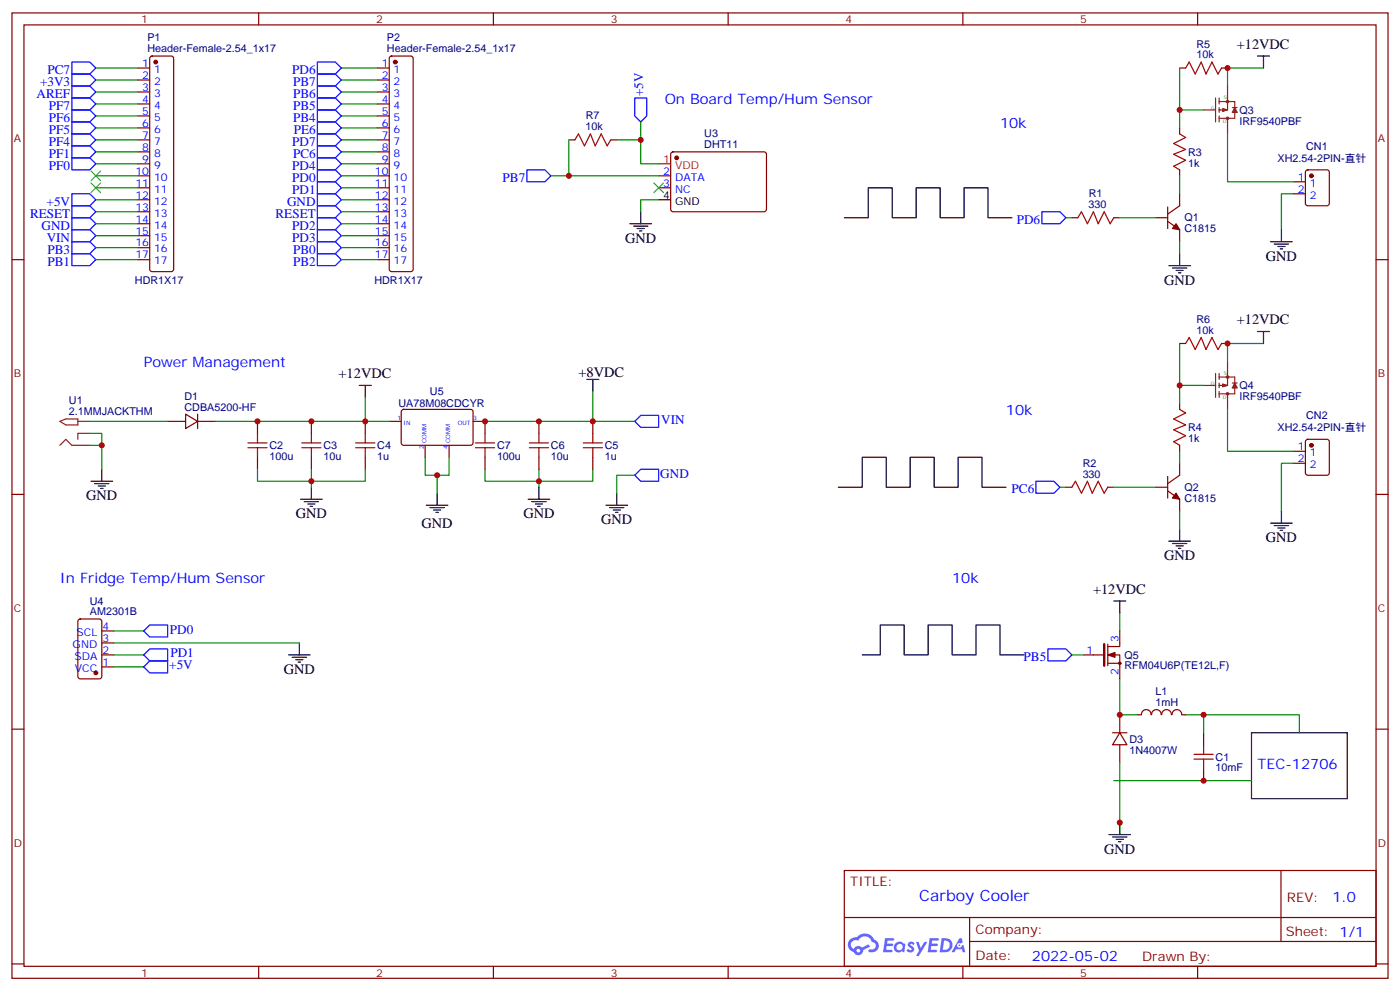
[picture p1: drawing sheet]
<svg xmlns="http://www.w3.org/2000/svg" width="412mm" height="292mm" viewBox="0 0 412 292" stroke-linecap="round" stroke-linejoin="round" font-family="sans-serif">
<g fill="none" stroke="#870000" stroke-width=".35">
<path d="M3.5 3.8h405.4v284.3h-405.4zM7.1 7.3h398.2v277.3h-398.2zM76.2 3.8v3.5M145.3 3.8v3.5M214.5 3.8v3.5M283.6 3.8v3.5M352.8 3.8v3.5M3.5 76.5h3.6M405.3 76.5h3.6M3.5 145.6h3.6M405.3 145.6h3.6M3.5 214.8h3.6"/>
<path d="M405.3 214.8h3.6M248.7 256.4h156.6v28.2h-156.6zM377.3 256.4v20.9M248.7 270.2h156.5M285.6 277.3h119.6M285.6 270.2v14.2M3.5 283.9h3.6M76.2 284.6v3.5M145.3 284.6v3.5M214.5 284.6v3.5M283.6 284.6v3.5M352.8 284.6v3.5"/>
<path d="M405.3 283.9h3.6"/>
</g>
<g fill="#5487ff">
<path d="M267.7 277.6a1.22 1.22 0 0 1 1.7 .2l-.4 .6a.47 .47 0 0 0-.3-.4 .47 .47 0 0 0-.5 .2l.1 .2a1.14 1.14 0 0 1 .8 1.8 1.14 1.14 0 0 1-1.9 0l-.2-.2 .5-.6 .7 .5a.29 .29 0 0 0 .3-.3 .29 .29 0 0 0-.2-.3 1.04 1.04 0 0 1-.6-1.7z"/>
<path d="M260.7 276.3h2.4l.3 .2-.2 .5-1.8 .1-.1 .8h1.5l.3 .4-.3 .4h-1.6l-.2 1.1h1.7l.2 .3-.2 .3-2.6 .1z"/>
<path d="M273.8 276.3h2.4l.3 .2-.1 .5-1.8 .1-.2 .8h1.6l.3 .4-.4 .4h-1.6l-.1 1.1h1.7l.2 .3-.2 .3-2.6 .1z"/>
<path d="M282.6 276.3h.7l.3 1.3-.6 .3a.69 .69 0 0 0-1 .3 .69 .69 0 0 0 .4 .9 .69 .69 0 0 0 .9-.6l.5-.2 .6 2.2h-.8l-.2-.9h-1.8l-.5 .9h-.8z"/>
<path d="M269.8 277.4h.8l.6 1.8 1.1-1.8h.9l-2.6 4.2h-.8l.9-1.5z"/>
<path d="M277.4 276.3l-.6 4.2h1.3a2.11 2.11 0 0 0 2.5-2.1 2.11 2.11 0 0 0-2.5-2.1zM278.1 277.1a1.39 1.39 0 0 1 1.7 1.4 1.39 1.39 0 0 1-1.8 1.3h-.3z"/>
<path d="M263.7 277.9a1.54 1.54 0 0 0-.1 2.2 1.54 1.54 0 0 0 2.2 .1l.6 .3 .3-2.3-.2-.3h-.4a1.49 1.49 0 0 0-2.4 0zM264 278.9a.94 .94 0 0 1 1.8 0 .94 .94 0 0 1-1.8 0z"/>
<path d="M250.4 276.7a2.18 2.18 0 0 0 1.1 3.7 1.44 1.44 0 0 0 1.6 .9 1.44 1.44 0 0 0 1.2-1.4l2-1.1-.5-.7-1.9 1a1.47 1.47 0 0 0-2.4 .4 1.39 1.39 0 0 1-.7-1.9 1.39 1.39 0 0 1 2-.5 2.12 2.12 0 0 1 2.2-1.3 2.12 2.12 0 0 1 1.9 1.7 1.14 1.14 0 0 1 1.1 1.4 1.14 1.14 0 0 1-1.7 .7 .43 .43 0 0 0-.5 .4 .43 .43 0 0 0 .4 .5 1.98 1.98 0 0 0 2.5-1.2 1.98 1.98 0 0 0-1.2-2.6 3.1 3.1 0 0 0-5.3-.6l-.9 .1zM252.3 280a.55 .55 0 0 1 1.1 0 .55 .55 0 0 1-1.1 0z"/>
<circle cx="282.6" cy="278.4" r=".26"/>
</g>
<g fill="none" stroke="#870000" stroke-width=".35">
<path d="M44.3 16.7l.5-.2h5.6l.5 .2 .3 .5v62.1l-.3 .5-.5 .2h-5.6l-.5-.2-.2-.5v-62.1zM114.9 16.7l.5-.2h5.6l.5 .2 .2 .5v62.1l-.2 .5-.5 .2h-5.6l-.5-.2-.2-.5v-62.1zM40.6 20h3.5M40.6 23.6h3.5M40.6 27.1h3.5M40.6 30.6h3.5M40.6 34.1h3.5M40.6 37.7h3.5M111.1 20h3.6M111.1 23.6h3.6M111.1 27.1h3.6M111.1 30.6h3.6"/>
<path d="M111.1 34.1h3.6M111.1 37.7h3.6M347.5 20h1.7M347.5 37.7v1.7M359.8 20h1.8M40.6 41.2h3.5M40.6 44.7h3.5M40.6 48.3h3.5M40.6 51.8h3.5M40.6 55.3h3.5M40.6 58.8h3.5M111.1 41.2h3.6"/>
<path d="M111.1 44.7h3.6M111.1 48.3h3.6M111.1 51.8h3.6M111.1 55.3h3.6M111.1 58.8h3.6M167.6 41.2h1.7M179.9 41.2h1.8M194 51.8h3.6M194 55.3h3.6M197.8 44.9l.5-.2 27 .1 .5 .6-.1 16.5-.6 .5-27.1-.1-.4-.6v-16.3zM347.5 50v1.8M347.5 57.1v3.5l-3.5 2.5"/>
<path d="M381 53.6h3.5M381 57.1h3.5M384.8 50.2l.4-.2h5.7l.6 .5 .1 9.4-.5 .7h-5.9l-.6-.5-.1-9.4zM40.6 62.4h3.5M40.6 65.9h3.5M40.6 69.4h3.5M40.6 73h3.5M40.6 76.5h3.5M111.1 62.4h3.6M111.1 65.9h3.6M111.1 69.4h3.6M111.1 73h3.6"/>
<path d="M111.1 76.5h3.6M315.7 64.1h1.8M328.1 64.1h1.7M340.4 64.1h3.6M344 65.2l3.5 2.5v3.5M344 61v6.3M347.5 118.8v1.8M347.5 101.2h1.7M359.8 101.2h1.8M49.4 124.1h5.3M54.7 122l3.5 2.1-3.5 2.1zM58.2 124.1h5.3"/>
<path d="M58.2 122v4.2M75.8 124.1v3.5M75.8 134.7v3.5M91.7 124.1v3.5M91.7 134.7v3.5M107.6 124.1v3.5M107.6 134.7v3.5M114.7 124.1h3.5M118.4 120.8l.5-.2h20l.4 .7v9.4l-.7 .5-20-.1-.4-.6v-9.2zM125.2 131.2v3.5M132.3 131.2v3.5M139.3 124.1h3.6v3.5"/>
<path d="M142.9 134.7v3.5M158.7 124.1v3.5M158.7 134.7v3.5M174.6 124.1v3.5M174.6 134.7v3.5M347.5 131.2v1.7M347.5 136.5v3.5l-3.5 2.5M381 132.9h3.5M381 136.5h3.5M384.8 129.6l.4-.2h5.7l.6 .4 .1 9.5-.5 .6-5.9 .1-.6-.5-.1-9.4zM314 143.5h1.7M326.3 143.5h1.8"/>
<path d="M340.4 143.5h3.6M344 144.6l3.5 2.4v3.6M344 140.3v6.4M23.2 182.5l.4-.2h5.7l.6 .4 .1 16.5-.5 .7-5.9 .1-.6-.5-.1-16.5zM30 192.9h3.5M30 196.4h3.5M30 189.4h3.5M30 185.8h3.5M319.3 192.9h6M326.3 192.9h3.5v7.1M326.3 195.4h3.5M326.3 189.7v6.4"/>
<path d="M329.8 185.8v4.6h-3.5M327.7 215.8h4.3M329.8 215.8l2.2 3.6h-4.3zM329.8 210.5v5.3M329.8 219.4v5.2M335.1 210.5h1.1M336.2 210.5a1.41 1.41 0 0 1 1.4-1.5 1.41 1.41 0 0 1 1.4 1.5M339.2 210.5a1.41 1.41 0 0 1 1.4-1.5 1.41 1.41 0 0 1 1.4 1.5M342.2 210.5a1.41 1.41 0 0 1 1.4-1.5 1.41 1.41 0 0 1 1.4 1.5M345.3 210.5a1.41 1.41 0 0 1 1.4-1.5 1.41 1.41 0 0 1 1.4 1.5M348.2 210.5h1M354.5 215.8v3.6"/>
<path d="M354.5 226.4v3.5"/>
</g>
<g fill="#870000" stroke="#870000" stroke-width=".35">
<path d="M326.3 192.9l2.1-.7v1.4z"/>
<path d="M346.4 65.9l1.1 1.8-2.1-.4z"/>
<path d="M346.4 145.3l1.1 1.7-2.1-.3z"/>
<circle cx="386.3" cy="51.8" r=".53"/>
<circle cx="329.8" cy="195.4" r=".35"/>
<circle cx="116.4" cy="18.3" r=".53"/>
<circle cx="45.9" cy="18.3" r=".53"/>
<circle cx="386.3" cy="131.2" r=".53"/>
<circle cx="199.3" cy="46.5" r=".53"/>
<circle cx="28.2" cy="198.2" r=".53"/>
</g>
<g fill="none" stroke="#000" stroke-width=".35">
<path d="M370.4 16.5h3.5M372.2 16.5v3.5M194 58.8h3.6M185.6 65.9h6.3M186.6 66.6h4.3M187.7 67.3h2.1M188.4 68h.7M188.7 62.4v3.5M248.7 64.1h7.1v-8.8h7v8.8h7.1v-8.8h7v8.8h7.1v-8.8h7v8.8h7.1M344.3 78.2h6.4M345.4 79h4.2M346.4 79.7h2.1"/>
<path d="M347.5 74.7v3.5M374.3 71.2h6.3M375.4 71.9h4.2M376.4 72.6h2.1M377.1 73.3h.7M377.5 67.7v3.5M347.1 80.4h.7M370.4 97.6h3.5M372.2 97.6v3.6M105.8 113.5h3.6M107.6 113.5v3.6M172.9 111.8h3.5"/>
<path d="M174.6 111.8v3.5M30 138.2v3.5M26.8 141.7h6.4M27.9 142.5h4.2M28.9 143.2h2.1M29.6 143.9h.7M88.5 147h6.4M89.6 147.7h4.2M90.7 148.4h2.1M91.4 149.2h.7M91.7 143.5v3.5M125.6 148.8h6.3"/>
<path d="M126.6 149.5h4.3M127.7 150.2h2.1M128.4 150.9h.7M128.8 145.3v3.5M155.6 147h6.3M156.6 147.7h4.3M157.7 148.4h2.1M158.4 149.2h.7M158.7 143.5v3.5M178.5 148.8h6.4M179.6 149.5h4.2M180.6 150.2h2.1"/>
<path d="M181.3 150.9h.7M181.7 145.3v3.5M246.9 143.5h7.1v-8.8h7.1v8.8h7v-8.8h7.1v8.8h7v-8.8h7.1v8.8h7M344.3 159.4h6.4M347.5 155.9v3.5M374.3 154.1h6.3M375.4 154.8h4.2M376.4 155.5h2.1M377.1 156.2h.7M377.5 150.6v3.5M328.1 177h3.5M329.8 177v3.6"/>
<path d="M345.4 160.1h4.2M346.4 160.8h2.1M347.1 161.5h.7M85 192.9h6.4M86.1 193.6h4.2M87.1 194.3h2.2M87.8 195h.7M88.2 189.4v3.5M254 192.9h5.3v-8.8h7v8.8h7.1v-8.8h7.1v8.8h7v-8.8h7.1v8.8h7M368.7 215.8h28.2v19.4h-28.2zM326.7 245.8h6.3M327.7 246.5h4.3"/>
<path d="M328.8 247.2h2.1M329.5 247.9h.7M329.8 242.3v3.5"/>
</g>
<path d="M325.3 189.7v6.4" fill="none" stroke="#870000" stroke-width=".71"/>
<g fill="none" stroke="#008700" stroke-width=".35">
<path d="M28.2 20h12.4M28.2 23.6h12.4M28.2 27.1h12.4M28.2 30.6h12.4M28.2 34.1h12.4M28.2 37.7h12.4M100.5 20h10.6M100.5 23.6h10.6M100.5 27.1h10.6M100.5 30.6h10.6M100.5 34.1h10.6M100.5 37.7h10.6"/>
<path d="M188.7 35.9v12.4h5.3M347.5 20v12.4M354.5 32.4h-7v5.3M361.6 39.4v14.2h19.4M372.2 20h-10.6v5.3M28.2 41.2h12.4M28.2 44.7h12.4M28.2 48.3h12.4M28.2 51.8h12.4M28.2 55.3h12.4M28.2 58.8h12.4M100.5 41.2h10.6"/>
<path d="M100.5 44.7h10.6M100.5 48.3h10.6M100.5 51.8h10.6M100.5 55.3h10.6M100.5 58.8h10.6M162.3 51.8h31.7M167.6 41.2v10.6M181.7 41.2h7M194 58.8h-5.3v3.6M347.5 51.8v5.3M381 57.1h-3.5v10.6M28.2 62.4h12.4"/>
<path d="M28.2 65.9h12.4M28.2 69.4h12.4M28.2 73h12.4M28.2 76.5h12.4M100.5 62.4h10.6M100.5 65.9h10.6M100.5 69.4h10.6M100.5 73h10.6M100.5 76.5h10.6M314 64.1h1.7M329.8 64.1h10.6M347.5 71.2v3.5"/>
<path d="M107.6 117.1v7M174.6 115.3v8.8h-31.7M347.5 101.2v12.3M354.5 113.5h-7v5.3M372.2 101.2h-10.6v5.3M26.5 127.6h3.5v10.6M26.5 131.2h3.5M26.5 124.1h22.9M63.5 124.1h51.2M75.8 138.2v3.5h31.8v-3.5M91.7 138.2v5.3M125.2 134.7v5.3h3.6v5.3"/>
<path d="M132.3 134.7v5.3h-3.5M142.9 138.2v3.5h31.7v-3.5M158.7 138.2v5.3M174.6 124.1h12.4M187 140h-5.3v5.3M347.5 132.9v3.6M361.6 120.6v12.3h19.4M381 136.5h-3.5v14.1M312.2 143.5h1.8M328.1 143.5h12.3M347.5 150.6v5.3M33.5 192.9h8.8"/>
<path d="M33.5 189.4h54.7M33.5 196.4h8.8M33.5 185.8h8.8M315.7 192.9h3.6M329.8 200v10.5h5.3M329.8 180.6v5.2M349.2 210.5h5.3v5.3M354.5 210.5h28.3v5.3M328.1 229.9h40.6M329.8 224.6v21.2"/>
</g>
<g fill="none" stroke="#00f" stroke-width=".35">
<path d="M21.2 18.3h5.3l1.7 1.7-1.7 1.8h-5.3zM93.5 18.3h5.3l1.7 1.7-1.7 1.8h-5.3zM21.2 21.8h5.3l1.7 1.8-1.7 1.7h-5.3zM21.2 25.3h5.3l1.7 1.8-1.7 1.8h-5.3zM21.2 28.9h5.3l1.7 1.7-1.7 1.8h-5.3zM21.2 32.4h5.3l1.7 1.7-1.7 1.8h-5.3zM21.2 35.9h5.3l1.7 1.8-1.7 1.7h-5.3zM21.2 39.4h5.3l1.7 1.8-1.7 1.8h-5.3zM93.5 21.8h5.3l1.7 1.8-1.7 1.7h-5.3zM93.5 25.3h5.3l1.7 1.8-1.7 1.8h-5.3zM93.5 28.9h5.3l1.7 1.7-1.7 1.8h-5.3zM93.5 32.4h5.3l1.7 1.7-1.7 1.8h-5.3z"/>
<path d="M93.5 35.9h5.3l1.7 1.8-1.7 1.7h-5.3zM93.5 39.4h5.3l1.7 1.8-1.7 1.8h-5.3zM187 28.9h3.5v5.2l-1.8 1.8-1.7-1.8zM21.2 43h5.3l1.7 1.7-1.7 1.8h-5.3zM21.2 46.5h5.3l1.7 1.8-1.7 1.7h-5.3zM21.2 57.1h5.3l1.7 1.7-1.7 1.8h-5.3zM93.5 43h5.3l1.7 1.7-1.7 1.8h-5.3zM93.5 46.5h5.3l1.7 1.8-1.7 1.7h-5.3zM93.5 50h5.3l1.7 1.8-1.7 1.8h-5.3zM93.5 53.6h5.3l1.7 1.7-1.7 1.8h-5.3zM93.5 57.1h5.3l1.7 1.7-1.7 1.8h-5.3zM155.2 50h5.3l1.8 1.8-1.8 1.8h-5.3z"/>
<path d="M21.2 60.6h5.3l1.7 1.8-1.7 1.7h-5.3zM21.2 64.1h5.3l1.7 1.8-1.7 1.8h-5.3zM21.2 67.7h5.3l1.7 1.7-1.7 1.8h-5.3zM21.2 71.2h5.3l1.7 1.8-1.7 1.7h-5.3zM21.2 74.7h5.3l1.7 1.8-1.7 1.7h-5.3zM93.5 60.6h5.3l1.7 1.8-1.7 1.7h-5.3zM93.5 64.1h5.3l1.7 1.8-1.7 1.8h-5.3zM93.5 67.7h5.3l1.7 1.7-1.7 1.8h-5.3zM93.5 71.2h5.3l1.7 1.8-1.7 1.7h-5.3zM93.5 74.7h5.3l1.7 1.8-1.7 1.7h-5.3zM306.9 62.4h5.3l1.8 1.7-1.8 1.8h-5.3zM187 124.1l1.7-1.8h5.3v3.6h-5.3z"/>
<path d="M187 140l1.7-1.8h5.3v3.5h-5.3zM305.2 141.7h5.2l1.8 1.8-1.8 1.8h-5.2zM42.3 196.4l1.8-1.7h5.3v3.5h-5.3zM42.3 185.8l1.8-1.7h5.3v3.5h-5.3zM42.3 192.9l1.8-1.8h5.3v3.6h-5.3zM308.7 191.1h5.3l1.7 1.8-1.7 1.8h-5.3z"/>
</g>
<path d="M26.8 50.4l2.8 2.8M26.8 53.9l2.8 2.8M29.6 50.4l-2.8 2.8M29.6 53.9l-2.8 2.8M192.6 53.9l2.8 2.8M195.4 53.9l-2.8 2.8" fill="none" stroke="#3c3" stroke-width=".35"/>
<g fill="none" stroke="#a10000" stroke-width=".35">
<path d="M347.5 39.4l1.7 1.1-3.5 1.8 3.5 1.7-3.5 1.4 3.5 1.8-3.5 1.8 1.8 1M349.2 20l1.1-1.7 1.8 3.5 1.7-3.5 1.4 3.5 1.8-3.5 1.8 3.5 1-1.8M169.3 41.2l1.1-1.8 1.8 3.6 1.7-3.6 1.4 3.6 1.8-3.6 1.8 3.6 1-1.8M317.5 64.1l1.1-1.7 1.7 3.5 1.8-3.5 1.4 3.5 1.8-3.5 1.7 3.5 1.1-1.8M349.2 101.2l1.1-1.8 1.8 3.5 1.7-3.5 1.4 3.5 1.8-3.5 1.8 3.5 1-1.7M73 131.9h5.7M73 130.5h5.7M75.8 127.6v2.9M75.8 131.9v2.8M88.9 131.9h5.6M88.9 130.5h5.6M91.7 127.6v2.9"/>
<path d="M91.7 131.9v2.8M104.8 131.9h5.6M104.8 130.5h5.6M107.6 127.6v2.9M107.6 131.9v2.8M140.1 131.9h5.6M140.1 130.5h5.6M142.9 127.6v2.9M142.9 131.9v2.8M155.9 131.9h5.7M155.9 130.5h5.7M158.7 127.6v2.9"/>
<path d="M158.7 131.9v2.8M171.8 131.9h5.6M171.8 130.5h5.6M174.6 127.6v2.9M174.6 131.9v2.8M347.5 120.6l1.7 1-3.5 1.8 3.5 1.8-3.5 1.4 3.5 1.7-3.5 1.8 1.8 1.1M315.7 143.5l1.1-1.8 1.8 3.6 1.7-3.6 1.4 3.6 1.8-3.6 1.8 3.6 1-1.8M354.5 219.4v2.8M351.7 223.6h5.7M351.7 222.2h5.7M354.5 223.6v2.8"/>
</g>
<g fill="none" stroke="#8c2424" stroke-width=".35">
<path d="M354.5 32.4h3.6M358.1 28.9v7M359.1 29.9h4.6v2.5M359.1 28.9v1.7M359.1 31.7v1.4M359.1 34.1v1.8M359.1 32.4h2.1M360.2 32l1.4 .4M360.2 32v.7M360.2 32l1 .4M360.9 32.4l-.7 .3M361.2 32.4l-1 .3"/>
<path d="M361.6 25.3v7.1M361.6 34.9v4.5M361.6 32.4l-1.4 .3M363 31.7h1.4M363.7 32.7v2.2h-4.6M363.7 31.7l.7 1.4h-1.4zM363.7 32.4l.4 .7M363.7 32.4l-.3 .7M363.7 32.4l.4 .3M363.7 32.4l-.3 .3M354.5 113.5h3.6M358.1 110v7.1"/>
<path d="M359.1 111.1h4.6v2.4M359.1 110v1.8M359.1 112.8v1.4M359.1 115.3v1.8M359.1 113.5h2.1M360.2 113.2v.7M360.2 113.2l1.4 .3M360.2 113.2l1 .3M360.9 113.5l-.7 .4M361.2 113.5l-1 .4M361.6 106.5v7M361.6 116v4.6"/>
<path d="M361.6 113.5l-1.4 .4M363 112.8h1.4M363.7 113.9v2.1h-4.6M363.7 112.8l.7 1.4h-1.4zM363.7 113.5l.4 .7M363.7 113.5l-.3 .7M363.7 113.5l.4 .4M363.7 113.5l-.3 .4M17.6 124.1l1.8-.7h3.5v1.8h-3.5zM17.6 131.2l1.8-1.8 1.8 1.8h5.3M22.9 124.1h3.6M26.5 127.6h-3.6v1.8"/>
<circle cx="361.6" cy="29.9" r=".35"/>
<circle cx="361.6" cy="34.9" r=".35"/>
<circle cx="361.6" cy="116" r=".35"/>
<circle cx="361.6" cy="111.1" r=".35"/>
</g>
<path d="M194 48.3h3.6" fill="none" stroke="#f00" stroke-width=".35"/>
<g fill="#c00">
<circle cx="329.8" cy="210.5" r=".88"/>
<circle cx="347.5" cy="32.4" r=".88"/>
<circle cx="347.5" cy="113.5" r=".88"/>
<circle cx="361.6" cy="20" r=".88"/>
<circle cx="361.6" cy="101.2" r=".88"/>
<circle cx="329.8" cy="242.3" r=".88"/>
<circle cx="354.5" cy="210.5" r=".88"/>
<circle cx="354.5" cy="229.9" r=".88"/>
<circle cx="30" cy="131.2" r=".88"/>
<circle cx="91.7" cy="141.7" r=".88"/>
<circle cx="158.8" cy="141.7" r=".88"/>
<circle cx="188.7" cy="41.2" r=".88"/>
<circle cx="167.6" cy="51.8" r=".88"/>
<circle cx="107.6" cy="124.1" r=".88"/>
<circle cx="91.7" cy="124.1" r=".88"/>
<circle cx="75.8" cy="124.1" r=".88"/>
<circle cx="128.8" cy="140" r=".88"/>
<circle cx="142.9" cy="124.1" r=".88"/>
<circle cx="158.8" cy="124.1" r=".88"/>
<circle cx="174.6" cy="124.1" r=".88"/>
</g>
<text font-size="4.6" fill="#00f" x="270.8" y="265.4">Carboy Cooler</text>
<g font-size="4.2">
<text x="364.3" y="14.4">+12VDC</text>
<text x="184.1" y="71.5">GND</text>
<text x="372.9" y="76.8">GND</text>
<text x="342.9" y="83.9">GND</text>
<text x="364.3" y="95.5">+12VDC</text>
<text x="99.7" y="111.4">+12VDC</text>
<text x="170.4" y="111.1">+8VDC</text>
<text x="25.4" y="147.4">GND</text>
<text x="87.1" y="152.7">GND</text>
<text x="124.2" y="155.5">GND</text>
<text x="154.2" y="152.7">GND</text>
<text x="177.1" y="154.4">GND</text>
<text x="372.9" y="159.7">GND</text>
<text x="342.9" y="165">GND</text>
<text x="322" y="174.9">+12VDC</text>
<text x="83.6" y="198.5">GND</text>
<text x="325.3" y="251.5">GND</text>
</g>
<g font-size="4.2" fill="#00f">
<text x="195.8" y="30.6">On Board Temp/Hum Sensor</text>
<text x="294.6" y="37.7">10k</text>
<text x="42.3" y="108.2">Power Management</text>
<text x="296.3" y="122.3">10k</text>
<text x="17.6" y="171.7">In Fridge Temp/Hum Sensor</text>
<text x="280.5" y="171.7">10k</text>
<text x="370.4" y="226.4">TEC-12706</text>
<text x="392.5" y="265.7">1.0</text>
<text x="304" y="283">2022-05-02</text>
</g>
<g font-size="3.9" fill="#00f">
<text x="14" y="21.8">PC7</text>
<text x="86.1" y="21.8">PD6</text>
<text x="10.8" y="28.9">AREF</text>
<text x="11.8" y="25.3">+3V3</text>
<text x="86.3" y="25.3">PB7</text>
<text x="86.3" y="28.9">PB6</text>
<text x="189.5" y="28.4" transform="rotate(-90 189.5 28.4)">+5V</text>
<text x="14.4" y="32.4">PF7</text>
<text x="14.4" y="35.9">PF6</text>
<text x="86.3" y="32.4">PB5</text>
<text x="86.3" y="35.9">PB4</text>
<text x="14.4" y="39.4">PF5</text>
<text x="86.5" y="39.4">PE6</text>
<text x="14.4" y="43">PF4</text>
<text x="14.4" y="46.5">PF1</text>
<text x="86.1" y="43">PD7</text>
<text x="86.3" y="46.5">PC6</text>
<text x="14.4" y="50">PF0</text>
<text x="86.1" y="50">PD4</text>
<text x="86.1" y="53.6">PD0</text>
<text x="148.1" y="53.6">PB7</text>
<text x="86.1" y="57.1">PD1</text>
<text x="8.8" y="64.1">RESET</text>
<text x="13.7" y="60.6">+5V</text>
<text x="81.2" y="64.1">RESET</text>
<text x="84.6" y="60.6">GND</text>
<text x="299.5" y="65.9">PD6</text>
<text x="12.3" y="67.7">GND</text>
<text x="13.8" y="71.2">VIN</text>
<text x="86.1" y="67.7">PD2</text>
<text x="86.1" y="71.2">PD3</text>
<text x="14" y="74.7">PB3</text>
<text x="86.3" y="74.7">PB0</text>
<text x="14" y="78.2">PB1</text>
<text x="86.3" y="78.2">PB2</text>
<text x="194.8" y="124.9">VIN</text>
<text x="194.5" y="140.7">GND</text>
<text x="298" y="145.3">PC6</text>
<text x="50" y="186.6">PD0</text>
<text x="49.9" y="197.2">+5V</text>
<text x="50.2" y="193.7">PD1</text>
<text x="301.5" y="194.7">PB5</text>
</g>
<g font-size="3.9" fill="#800">
<text x="250.5" y="261">TITLE:</text>
<text x="379.1" y="265.7">REV:</text>
<text x="287.4" y="275.2">Company:</text>
<text x="378.7" y="275.8">Sheet: 1/1</text>
<text x="287.4" y="282.9">Date:</text>
<text x="336.4" y="282.9">Drawn By:</text>
</g>
<g font-size="3.2" fill="#800">
<text x="41.6" y="6.8">1</text>
<text x="110.8" y="6.8">2</text>
<text x="179.9" y="6.8">3</text>
<text x="249.1" y="6.8">4</text>
<text x="318.2" y="6.8">5</text>
<text x="4.1" y="41.9">A</text>
<text x="405.9" y="41.9">A</text>
<text x="4.1" y="111.1">B</text>
<text x="405.9" y="111.1">B</text>
<text x="4.1" y="180.2">C</text>
<text x="405.9" y="180.2">C</text>
<text x="4.1" y="249.3">D</text>
<text x="405.9" y="249.3">D</text>
<text x="41.6" y="287.6">1</text>
<text x="110.8" y="287.6">2</text>
<text x="179.9" y="287.6">3</text>
<text x="249.1" y="287.6">4</text>
<text x="318.2" y="287.6">5</text>
</g>
<g font-size="3.2" fill="#000080">
<text x="43.4" y="15.3">Header-Female-2.54_1x17</text>
<text x="43.4" y="12.1">P1</text>
<text x="114" y="15.3">Header-Female-2.54_1x17</text>
<text x="114" y="12.1">P2</text>
<text x="352.4" y="17.2">10k</text>
<text x="352.4" y="14">R5</text>
<text x="172.5" y="35.2">R7</text>
<text x="365.1" y="33.5">Q3</text>
<text x="172.5" y="38.4">10k</text>
<text x="207.5" y="40.5">U3</text>
<text x="365.1" y="36.7">IRF9540PBF</text>
<text x="207.5" y="43.7">DHT11</text>
<text x="350" y="45.9">R3</text>
<text x="376.3" y="47.6">XH2.54-2PIN-直针</text>
<text x="384.8" y="44.1">CN1</text>
<text x="350" y="49.1">1k</text>
<text x="320.7" y="58.1">R1</text>
<text x="320.7" y="61.3">330</text>
<text x="348.9" y="65.2">Q1</text>
<text x="348.9" y="68.4">C1815</text>
<text x="39.7" y="83.5">HDR1X17</text>
<text x="110.3" y="83.5">HDR1X17</text>
<text x="352.4" y="95.1">R6</text>
<text x="352.4" y="98.4">10k</text>
<text x="20.3" y="119.1">U1</text>
<text x="54.3" y="117.8">D1</text>
<text x="117.4" y="120">UA78M08CDCYR</text>
<text x="126.7" y="116.3">U5</text>
<text x="365.1" y="117.9">IRF9540PBF</text>
<text x="365.1" y="114.7">Q4</text>
<text x="20.3" y="122.3">2.1MMJACKTHM</text>
<text x="54.3" y="120.9">CDBA5200-HF</text>
<text x="384.8" y="123.5">CN2</text>
<text x="350" y="130.2">1k</text>
<text x="350" y="127">R4</text>
<text x="376.3" y="127">XH2.54-2PIN-直针</text>
<text x="79.4" y="135.5">100u</text>
<text x="79.4" y="132.3">C2</text>
<text x="95.2" y="135.5">10u</text>
<text x="95.3" y="132.3">C3</text>
<text x="111.1" y="135.5">1u</text>
<text x="111.1" y="132.3">C4</text>
<text x="146.4" y="135.5">100u</text>
<text x="146.4" y="132.3">C7</text>
<text x="162.3" y="135.5">10u</text>
<text x="162.3" y="132.3">C6</text>
<text x="178.2" y="135.5">1u</text>
<text x="178.2" y="132.3">C5</text>
<text x="318.9" y="137.5">R2</text>
<text x="318.9" y="140.7">330</text>
<text x="348.9" y="147.7">C1815</text>
<text x="348.9" y="144.6">Q2</text>
<text x="26.5" y="178.1">U4</text>
<text x="26.5" y="181.3">AM2301B</text>
<text x="331.3" y="197">RFM04U6P(TE12L,F)</text>
<text x="331.3" y="194.1">Q5</text>
<text x="340.4" y="208">1mH</text>
<text x="340.4" y="204.7">L1</text>
<text x="332.7" y="221.9">1N4007W</text>
<text x="332.7" y="218.7">D3</text>
<text x="358.1" y="227.2">10mF</text>
<text x="358.1" y="224">C1</text>
</g>
<g font-size="3.2" fill="#00f">
<text x="41.9" y="19.7">1</text>
<text x="41.9" y="23.2">2</text>
<text x="45.4" y="21.4">1</text>
<text x="112.5" y="19.7">1</text>
<text x="112.5" y="23.2">2</text>
<text x="116" y="21.4">1</text>
<text x="41.9" y="26.7">3</text>
<text x="45.4" y="25">2</text>
<text x="45.4" y="28.5">3</text>
<text x="112.5" y="26.7">3</text>
<text x="116" y="25">2</text>
<text x="116" y="28.5">3</text>
<text x="41.9" y="30.3">4</text>
<text x="41.9" y="33.8">5</text>
<text x="45.4" y="32">4</text>
<text x="45.4" y="35.6">5</text>
<text x="112.5" y="30.3">4</text>
<text x="112.5" y="33.8">5</text>
<text x="116" y="32">4</text>
<text x="116" y="35.6">5</text>
<text x="41.9" y="37.3">6</text>
<text x="41.9" y="40.9">7</text>
<text x="45.4" y="39.1">6</text>
<text x="112.5" y="37.3">6</text>
<text x="112.5" y="40.9">7</text>
<text x="116" y="39.1">6</text>
<text x="41.9" y="44.4">8</text>
<text x="41.9" y="47.9">9</text>
<text x="45.4" y="42.6">7</text>
<text x="45.4" y="46.1">8</text>
<text x="112.5" y="44.4">8</text>
<text x="112.5" y="47.9">9</text>
<text x="116" y="42.6">7</text>
<text x="116" y="46.1">8</text>
<text x="39.9" y="51.4">10</text>
<text x="45.4" y="49.7">9</text>
<text x="45.4" y="53.2">10</text>
<text x="110.4" y="51.4">10</text>
<text x="116" y="49.7">9</text>
<text x="116" y="53.2">10</text>
<text x="195.4" y="51.4">2</text>
<text x="198.9" y="53.2">DATA</text>
<text x="382.3" y="53.2">1</text>
<text x="39.9" y="55">11</text>
<text x="39.9" y="58.5">12</text>
<text x="45.4" y="56.7">11</text>
<text x="110.4" y="55">11</text>
<text x="110.4" y="58.5">12</text>
<text x="116" y="56.7">11</text>
<text x="195.4" y="55">3</text>
<text x="198.9" y="56.7">NC</text>
<text x="382.3" y="56.7">2</text>
<text x="385.8" y="55">1</text>
<text x="385.8" y="58.5">2</text>
<text x="39.9" y="62">13</text>
<text x="39.9" y="65.5">14</text>
<text x="45.4" y="60.3">12</text>
<text x="45.4" y="63.8">13</text>
<text x="110.4" y="62">13</text>
<text x="110.4" y="65.5">14</text>
<text x="116" y="60.3">12</text>
<text x="116" y="63.8">13</text>
<text x="39.9" y="69.1">15</text>
<text x="45.4" y="67.3">14</text>
<text x="45.4" y="70.8">15</text>
<text x="110.4" y="69.1">15</text>
<text x="116" y="67.3">14</text>
<text x="116" y="70.8">15</text>
<text x="39.9" y="72.6">16</text>
<text x="39.9" y="76.1">17</text>
<text x="45.4" y="74.4">16</text>
<text x="45.4" y="77.9">17</text>
<text x="110.4" y="72.6">16</text>
<text x="110.4" y="76.1">17</text>
<text x="116" y="74.4">16</text>
<text x="116" y="77.9">17</text>
<text x="382.3" y="132.6">1</text>
<text x="382.3" y="136.1">2</text>
<text x="385.8" y="134.3">1</text>
<text x="385.8" y="137.9">2</text>
<text x="30.2" y="185.5">4</text>
<text x="21.4" y="190.8">GND</text>
<text x="22.5" y="187.3">SCL</text>
<text x="30.2" y="189">3</text>
<text x="329.5" y="189" transform="rotate(-90 329.5 189)">3</text>
<text x="21.9" y="194.3">SDA</text>
<text x="22.1" y="197.8">VCC</text>
<text x="30.2" y="196.1">1</text>
<text x="30.2" y="192.5">2</text>
<text x="320.1" y="192.5">1</text>
<text x="329.5" y="198.8" transform="rotate(-90 329.5 198.8)">2</text>
</g>
<g font-size="3.2" fill="#f00">
<text x="195.4" y="47.9">1</text>
<text x="198.9" y="49.7">VDD</text>
</g>
<g font-size="3.2">
<text x="195.4" y="58.5">4</text>
<text x="198.9" y="60.3">GND</text>
</g>
<g font-size="1.8" fill="#00f">
<text x="117.1" y="123.8">1</text>
<text x="118.9" y="125.2">IN</text>
<text x="134.9" y="125.2">OUT</text>
<text x="139.3" y="123.8">3</text>
<text x="125.6" y="130.5" transform="rotate(-90 125.6 130.5)">COMM</text>
<text x="132.6" y="130.5" transform="rotate(-90 132.6 130.5)">COMM</text>
<text x="124.9" y="132.3" transform="rotate(-90 124.9 132.3)">2</text>
<text x="131.9" y="132.3" transform="rotate(-90 131.9 132.3)">4</text>
</g>
<g font-size="1.4" fill="#238d23">
<text x="360.5" y="29.2">S</text>
<text x="356.7" y="32.4">G</text>
<text x="360.2" y="36.3">D</text>
<text x="356.7" y="113.5">G</text>
<text x="360.5" y="110.4">S</text>
<text x="360.2" y="117.4">D</text>
</g>
</svg>
